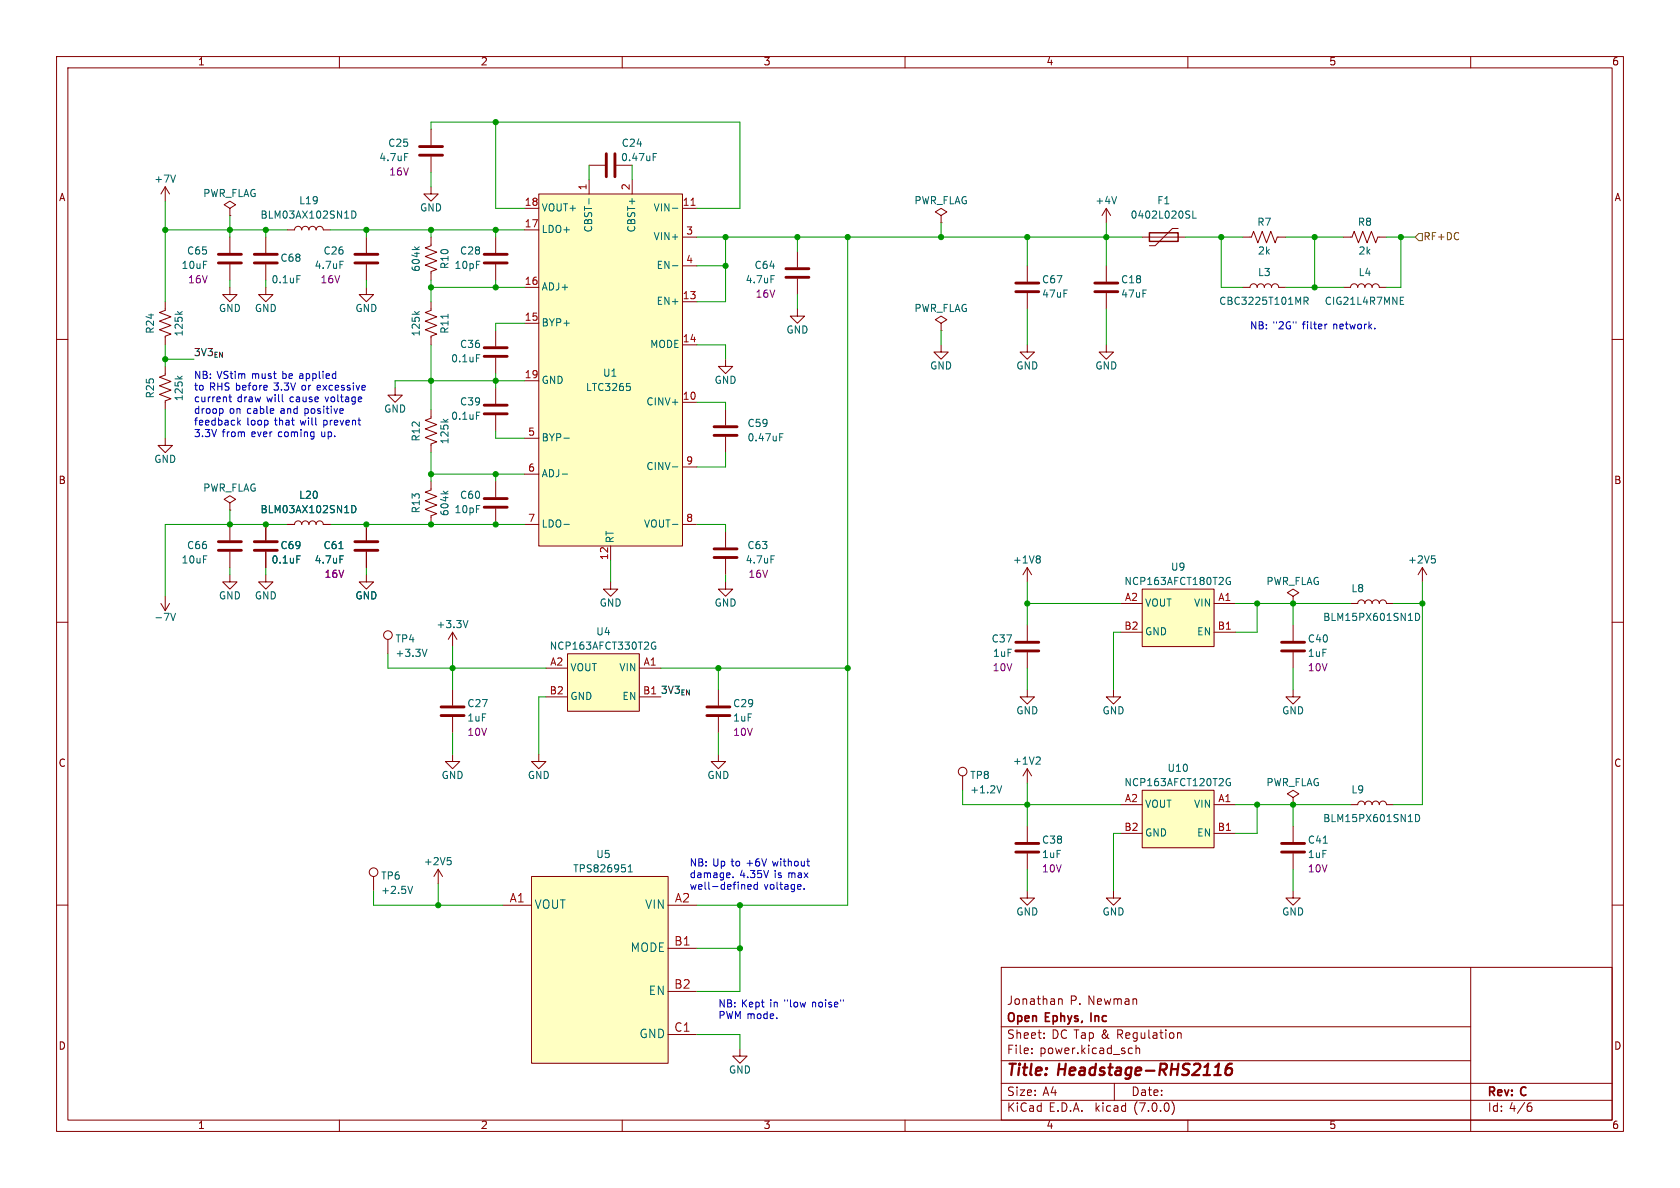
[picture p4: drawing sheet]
<svg xmlns="http://www.w3.org/2000/svg" width="297mm" height="210mm" viewBox="0 0 297 210" stroke-linecap="round" stroke-linejoin="round" font-family="sans-serif">
<g fill="none" stroke="#840000" stroke-width=".18">
<path d="M10 10h277v190h-277zM12 12h273v186h-273zM60 10v2M110 10v2M160 10v2M210 10v2M260 10v2M29.2 33v2.6M29.2 33l-.8 1.3M29.2 33l.8 1.3M40.6 36.8l1.1-.6-1.1-.6-1 .6 1 .6v1.3M40.6 38.1h.1"/>
<path d="M76.2 33v1.3h-1.3l1.3 1.3 1.3-1.3h-1.3M76.2 22.9v2.8M76.2 27.7v2.8M92.7 36.8h2.5M95.2 34.3h25.4v62.2h-25.4zM104.1 29.2h2.8M104.1 31.8v2.5M109 29.2h2.8M111.8 31.8v2.5M120.6 36.8h2.6M166.4 38.1l1-.6-1-.7-1 .7 1 .6v1.3M166.4 39.4h.1"/>
<path d="M195.6 36.8l-.8 1.3M195.6 36.8v2.6M195.6 36.8l.7 1.3M10 60h2M29.2 53.3v1.6l-1 .3 2 .8-2 .8 2 .7-2 .8 2 .8-1 .3v1.6M40.6 50.8v1.3h-1.2l1.2 1.2 1.3-1.2h-1.3M40.6 41.9v2.8M40.6 46.7v2.8M47 50.8v1.3h-1.3l1.3 1.2 1.3-1.2h-1.3M47 41.9v2.8M47 46.7v2.8M50.8 40.6h1.3a.64 .64 0 0 1 .6-.6 .64 .64 0 0 1 .6 .6 .64 .64 0 0 1 .7-.6 .64 .64 0 0 1 .6 .6 .64 .64 0 0 1 .6-.6 .64 .64 0 0 1 .7 .6 .64 .64 0 0 1 .6-.6 .64 .64 0 0 1 .6 .6h1.3"/>
<path d="M64.8 50.8v1.3h-1.3l1.3 1.2 1.2-1.2h-1.2M64.8 41.9v2.8M64.8 46.7v2.8M76.2 41.9v1.5l-1 .4 2 .8-2 .7 2 .8-2 .8 2 .7-1 .4v1.5M76.2 53.3v1.6l-1 .3 2 .8-2 .8 2 .7-2 .8 2 .8-1 .3v1.6M87.6 41.9v2.8M87.6 46.7v2.8M87.6 58.4v2.8M92.7 50.8h2.5M92.7 40.6h2.5M92.7 57.2h2.5M120.6 41.9h2.6"/>
<path d="M120.6 53.3h2.6M120.6 47h2.6M141 54.6v1.3h-1.3l1.3 1.3 1.2-1.3h-1.2M141 44.5v2.7M141 49.3v2.8M166.4 57.2l1-.7-1-.6-1 .6 1 .7v1.2M166.4 58.4h.1M181.6 47v2.8M181.6 51.8v2.8M195.6 47v2.8M195.6 51.8v2.8M201.9 41.9h7.6"/>
<path d="M208.3 40.4h-1l-3.1 3h-1M219.7 41.9h1.5l.4-1 .8 2 .7-2 .8 2 .8-2 .7 2 .4-1h1.5M219.7 50.8h1.3a.64 .64 0 0 1 .6-.6 .64 .64 0 0 1 .6 .6 .64 .64 0 0 1 .7-.6 .64 .64 0 0 1 .6 .6 .64 .64 0 0 1 .7-.6 .64 .64 0 0 1 .6 .6 .64 .64 0 0 1 .6-.6 .64 .64 0 0 1 .7 .6h1.2M237.5 41.9h1.5l.4-1 .8 2 .7-2 .8 2 .7-2 .8 2 .4-1h1.5M237.5 50.8h1.3a.64 .64 0 0 1 .6-.6 .64 .64 0 0 1 .6 .6 .64 .64 0 0 1 .7-.6 .64 .64 0 0 1 .6 .6 .64 .64 0 0 1 .6-.6 .64 .64 0 0 1 .7 .6 .64 .64 0 0 1 .6-.6 .64 .64 0 0 1 .6 .6h1.3M285 60h2M29.2 77.5v1.2h-1.3l1.3 1.3 1.3-1.3h-1.3M29.2 64.8v1.5l-1 .4 2 .7-2 .8 2 .8-2 .7 2 .8-1 .4v1.5M69.8 68.6v1.3h-1.2l1.2 1.2 1.3-1.2h-1.3M76.2 72.4v1.5l-1 .4 2 .8-2 .7 2 .8-2 .7 2 .8-1 .4v1.5M87.6 63.2v2.8M87.6 68.6v2.8"/>
<path d="M87.6 73.4v2.8M92.7 67.3h2.5M92.7 77.5h2.5M120.6 71.1h2.6M120.6 61h2.6M128.3 63.5v1.3h-1.3l1.3 1.2 1.2-1.2h-1.2M128.3 72.4v2.8M128.3 77.2v2.8M166.4 61v1.2h1.2l-1.2 1.3-1.3-1.3h1.3M181.6 61v1.2h1.3l-1.3 1.3-1.3-1.3h1.3M195.6 61v1.2h1.2l-1.2 1.3-1.3-1.3h1.3M40.6 88.9l1.1-.6-1.1-.7-1 .7 1 .6v1.3"/>
<path d="M40.6 90.2h.1M40.6 92.7v2.8M40.6 97.5v2.8M47 92.7v2.8M47 97.5v2.8M50.8 92.7h1.3a.64 .64 0 0 1 .6-.6 .64 .64 0 0 1 .6 .6 .64 .64 0 0 1 .7-.6 .64 .64 0 0 1 .6 .6 .64 .64 0 0 1 .6-.6 .64 .64 0 0 1 .7 .6 .64 .64 0 0 1 .6-.6 .64 .64 0 0 1 .6 .6h1.3M64.8 92.7v2.8M64.8 97.5v2.8M76.2 85.1v1.5l-1 .4 2 .8-2 .7 2 .8-2 .7 2 .8-1 .4v1.5M87.6 85.1v2.8M87.6 89.9v2.8M92.7 92.7h2.5"/>
<path d="M92.7 83.8h2.5M107.9 96.5v2.6M120.6 92.7h2.6M120.6 82.6h2.6M128.3 94v2.8M128.3 98.8v2.8M10 110h2M28.4 106.7l.8 1.3M29.2 105.4v2.6M30 106.7l-.8 1.3M40.6 101.6v1.3h-1.2l1.2 1.2 1.3-1.2h-1.3M47 101.6v1.3h-1.3l1.3 1.2 1.3-1.2h-1.3"/>
<path d="M64.8 101.6v1.3h-1.3l1.3 1.2 1.2-1.2h-1.2M68.6 113v2.6M80 111.8l-.8 1.2M80 111.8v2.5M80 111.8l.8 1.2M96.5 118.1h3.8M100.3 115.6h12.7v10.1h-12.7zM107.9 102.9v1.2h-1.2l1.2 1.3 1.3-1.3h-1.3M113 118.1h3.8M128.3 102.9v1.2h-1.3l1.3 1.3 1.2-1.3h-1.2M181.6 100.3v2.6M181.6 110.5v2.8"/>
<path d="M181.6 115.3v2.8M181.6 100.3l-.8 1.3M181.6 100.3l.8 1.3M198.1 106.7h3.8M198.1 111.8h3.8M201.9 104.1h12.7v10.2h-12.7zM214.6 106.7h3.8M214.6 111.8h3.8M228.6 105.4l1-.6-1-.7-1 .7 1 .6v1.3M228.6 106.7h.1M228.6 110.5v2.8M228.6 115.3v2.8"/>
<path d="M238.8 106.7h1.2a.64 .64 0 0 1 .7-.7 .64 .64 0 0 1 .6 .7 .64 .64 0 0 1 .6-.7 .64 .64 0 0 1 .7 .7 .64 .64 0 0 1 .6-.7 .64 .64 0 0 1 .6 .7 .64 .64 0 0 1 .7-.7 .64 .64 0 0 1 .6 .7h1.3M251.5 100.3l-.8 1.3M251.5 100.3v2.6M251.5 100.3l.7 1.3M285 110h2M80 133.4v1.2h1.3l-1.3 1.3-1.3-1.3h1.3M80 121.9v2.8M80 126.7v2.8M95.2 133.4v1.2h1.3l-1.3 1.3-1.2-1.3h1.2M96.5 123.2h3.8M113 123.2h3.8M127 133.4v1.2h1.3l-1.3 1.3-1.3-1.3h1.3"/>
<path d="M127 121.9v2.8M127 126.7v2.8M170.2 137.2v2.5M181.6 121.9v1.3h1.3l-1.3 1.3-1.3-1.3h1.3M181.6 135.9v2.5M181.6 135.9l-.8 1.3M181.6 135.9l.8 1.3M196.8 121.9v1.3h1.3l-1.3 1.3-1.2-1.3h1.2M201.9 139.7h12.7v10.2h-12.7zM228.6 121.9v1.3h1.3l-1.3 1.3-1.3-1.3h1.3M10 160h2M66 154.9v2.6"/>
<path d="M77.5 153.7l-.8 1.2M77.5 153.7v2.5M77.5 153.7l.7 1.2M94 154.9h24.1v33.1h-24.1zM181.6 157.5v1.3h1.3l-1.3 1.2-1.3-1.2h1.3M181.6 146.1v2.7M181.6 150.9v2.8M196.8 157.5v1.3h1.3l-1.3 1.2-1.2-1.2h1.2M198.1 142.2h3.8M198.1 147.3h3.8M214.6 142.2h3.8M214.6 147.3h3.8"/>
<path d="M228.6 157.5v1.3h1.3l-1.3 1.2-1.3-1.2h1.3M228.6 141l1-.7-1-.6-1 .6 1 .7v1.2M228.6 142.2h.1M228.6 146.1v2.7M228.6 150.9v2.8M238.8 142.2h1.2a.64 .64 0 0 1 .7-.6 .64 .64 0 0 1 .6 .6 .64 .64 0 0 1 .6-.6 .64 .64 0 0 1 .7 .6 .64 .64 0 0 1 .6-.6 .64 .64 0 0 1 .6 .6 .64 .64 0 0 1 .7-.6 .64 .64 0 0 1 .6 .6h1.3M285 160h2M88.9 160h5.1M118.1 160h5.1M118.1 167.6h5.1M118.1 175.3h5.1M177 171h108v27h-108z"/>
<path d="M187.1 176.7l.3-.1h.3l.1 1M260 171v29M60 198v2M110 198v2M118.1 182.9h5.1M130.8 185.4v1.3h1.3l-1.3 1.3-1.3-1.3h1.3M160 198v2M177 194.5h108M177 191.5h108M177 187.5h83M177 181.5h83M182.4 186.1v.2"/>
<path d="M182.4 185.3v.2M184.6 183.4v.2M184.6 182.6v.2M197 191.5v3M199.8 185.3h.4M200.2 186.2l-.4 .1M200.8 185.4l.2-.1h.4l.1 1M200.8 184.8v1.5M207.2 194.7a1.72 1.72 0 0 1 0 2.3M208.2 182.6v1M208.2 182.7l.2-.1h.3l.1 1M210 198v2"/>
<path d="M270.3 195.5h.2l.3 .3v.5l-.5 .2M270.4 195h-.1"/>
<circle cx="68.6" cy="112.3" r=".76"/>
<circle cx="170.2" cy="136.4" r=".76"/>
<circle cx="66" cy="154.2" r=".76"/>
</g>
<path d="M214.7 190h1.1M215.3 188.3l.2-.3-.3 2M217.8 188a.91 .91 0 0 0-1.1 .9l-.1 .8 .2 .2a.66 .66 0 0 0 1-.2v-.5l-.1-.3a.66 .66 0 0 0-1 .3" fill="none" stroke="#840000" stroke-width=".4"/>
<g fill="none" stroke="#006464" stroke-width=".18">
<path d="M31 30.9l-.4 1.3M62.2 37.3a.64 .64 0 0 1 .7 .6 .64 .64 0 0 1-.7 .7zM71.5 27.1h.6M104.1 35.1v1M115.5 27.1h.6M115.5 27.7h.4M118.9 36.8h.9M197.4 34.8l-.4 1.2M210.9 37.3v1.3h.6M31.4 55.1l.5 .4M32.2 55.1l-.5 .3M52.5 48.7h.6"/>
<path d="M60.1 46.2h.6M73.3 43.6l.5 .5M73.3 55.1l.5 .4M74.1 43.6l-.5 .4M74.1 55.1l-.5 .3M118.9 47h.9M136.3 48.7h.6M230.5 53.2l.6-.1 .2-.1-.1-.3-.7-.2v1.3M230.8 53.2l.5 .6M247.6 52.5h.6M247.6 53.1h.4M247.6 53.8h.6"/>
<path d="M31.4 66.5l.5 .5M32.2 66.5l-.5 .4M78.4 74.1l.4 .5M79.2 74.1l-.5 .4M84.2 62.7h.6M84.2 72.9h.6M99.7 77.5h1M110.8 67.8h.6M111.3 68.3l.1 .2-.1 .5M137.8 77.3h.5M137.8 76.7h.6M52.5 98.3h.6"/>
<path d="M60.1 98.3h.6M62.2 89.4a.64 .64 0 0 1 .7 .6 .64 .64 0 0 1-.7 .6zM78.4 86.8l.4 .5M79.2 86.8l-.5 .4M99.4 83.8h1M99.7 92.7h1M118.9 92.7h.9M118.9 82.5h.9M136.3 98.3h.6M183.7 98.3l.2 .2-.2 .3 .2 .2v.3l-.2 .2M253.1 98.3h.6M253.5 98.7l.3 .3v.3l-.3 .2"/>
<path d="M30.2 108.4l.4 1.3 .4-1.3M75.5 114.8l-.4 1.2M82.7 109.7l-.4 1.3M115.7 114.2h.2v.5l-.3 .1-.3-.2M115.9 113.6l-.3-.1-.3 .2M217.3 102.8h.2v.5h-.3l-.3-.1M217.5 102.1h-.3l-.3 .1M250.3 108.4a.64 .64 0 0 1 .7 .7 .64 .64 0 0 1-.7 .6zM177.1 138.9l-.4 1.3M183.7 133.8l.2 .3-.1 .3-.7 .7h.8M217.3 138.4h.2v.4l-.3 .1-.3-.2M217.5 137.7l-.3-.1-.3 .2"/>
<path d="M72.9 156.7l-.4 1.2M79.1 151.6h.6M79.5 152.1l.3 .2v.3l-.3 .3M111.1 154.1h.7M111.1 153.2l.3-.3v1.2M250.3 144a.64 .64 0 0 1 .7 .6 .64 .64 0 0 1-.7 .6z"/>
</g>
<g fill="none" stroke="#840000" stroke-width=".51">
<path d="M74.2 25.9h4M74.2 27.4h4M107.2 27.2v4M108.7 27.2v4M38.6 45h4.1M38.6 46.5h4.1M45 45h4M45 46.5h4M62.7 45h4.1M62.7 46.5h4.1M85.6 45h4.1M85.6 46.5h4.1"/>
<path d="M138.9 47.5h4.1M138.9 49h4.1M179.6 51.6h4M179.6 50h4M193.5 51.6h4.1M193.5 50h4.1M85.6 63h4.1M85.6 61.5h4.1M85.6 73.2h4.1M85.6 71.6h4.1M126.2 75.4h4.1M126.2 77h4.1"/>
<path d="M38.6 95.8h4.1M38.6 97.3h4.1M45 95.8h4M45 97.3h4M62.7 95.8h4.1M62.7 97.3h4.1M85.6 89.7h4.1M85.6 88.1h4.1M126.2 97h4.1M126.2 98.6h4.1M179.6 115.1h4M179.6 113.5h4"/>
<path d="M226.6 115.1h4M226.6 113.5h4M78 126.5h4M78 125h4M125 126.5h4M125 125h4M179.6 150.6h4M179.6 149.1h4M226.6 150.6h4M226.6 149.1h4"/>
</g>
<g fill="#ffffc2" stroke="#ffffc2" stroke-width=".18">
<path d="M201.9 139.7h12.7v10.2h-12.7z"/>
<path d="M201.9 104.1h12.7v10.2h-12.7z"/>
<path d="M100.3 115.6h12.7v10.1h-12.7z"/>
<path d="M94 154.9h24.1v33.1h-24.1z"/>
<path d="M95.2 34.3h25.4v62.2h-25.4z"/>
</g>
<path d="M203.2 41.1h5.1v1.6h-5.1z" fill="none" stroke="#840000" stroke-width=".25"/>
<path d="M122.2 36.3h.7" fill="none" stroke="#a90000" stroke-width=".18"/>
<path d="M250.2 41.9l.6-.6h.7v1.2h-.7z" fill="none" stroke="#725600" stroke-width=".18"/>
<g fill="none" stroke="#0000c2" stroke-width=".18">
<path d="M234.6 57.3l-.3 .1M243 58v.1M39.3 72.3l.1 .2-.1 .5M40.5 70.2h.4M40.6 69.8v1l.3 .2M42.2 74.7l.3 .4M42.5 74.3l-.5 .5M60.6 72.3l.1 .2-.6 .2M129.6 155v.1M132.2 156.8l.6-.1-.1-.3h-.3l-.2 .1 .1 .6h.4M133.9 156.4h-.4l-.2 .2 .1 .5h.5M133.9 155.9v1.3"/>
<path d="M142.2 157.1v.1M142.6 152.2h.5M143 153.1h.1"/>
</g>
<g fill="none" stroke="#009600" stroke-width=".18">
<path d="M29.2 35.6v17.7M40.6 38.1v3.8M76.2 22.9v-1.3h54.6v15.2h-7.6M76.2 30.5v2.5M87.6 21.6v15.2h5.1M104.1 29.2v2.6M111.8 29.2v2.6M166.4 39.4v2.5M195.6 39.4v7.6M29.2 40.6h21.6M40.6 49.5v1.3M47 40.6v1.3"/>
<path d="M47 49.5v1.3M58.4 40.6h34.3M64.8 40.6v1.3M64.8 49.5v1.3M76.2 40.6v1.3M76.2 49.5v3.8M76.2 50.8h16.5M87.6 40.6v1.3M87.6 49.5v1.3M92.7 57.2h-5.1v1.2M123.2 41.9h78.7M123.2 47h5.1"/>
<path d="M128.3 41.9v11.4h-5.1M141 41.9v2.6M141 52.1v2.5M149.9 41.9v118.1h-26.7M166.4 58.4v2.6M181.6 41.9v5.1M181.6 54.6v6.4M195.6 54.6v6.4M209.5 41.9h10.2M215.9 41.9v8.9h3.8M227.3 41.9h10.2M227.3 50.8h10.2"/>
<path d="M232.4 41.9v8.9M245.1 41.9h5.1M247.6 41.9v8.9h-2.5M29.2 61v3.8M29.2 72.4v5.1M29.2 63.5h5.1M76.2 61v11.4M87.6 66v2.6M87.6 76.2v1.3h5.1M92.7 67.3h-22.9v1.3M123.2 61h5.1v2.5M123.2 71.1h5.1v1.3"/>
<path d="M40.6 90.2v2.5M50.8 92.7h-21.6v12.7M58.4 92.7h34.3M76.2 83.8h16.5M76.2 80v5.1M87.6 83.8v1.3M107.9 99.1v3.8M123.2 92.7h5.1v1.3M128.3 80v2.6h-5.1M40.6 100.3v1.3M47 100.3v1.3M64.8 100.3v1.3"/>
<path d="M68.6 115.6v2.5h27.9M80 114.3v7.6M116.8 118.1h33.1M127 118.1v3.8M128.3 101.6v1.3M181.6 102.9v7.6M181.6 118.1v3.8M181.6 106.7h16.5M198.1 111.8h-1.3v10.1M218.4 106.7h20.4M222.2 106.7v5.1h-3.8M228.6 106.7v3.8"/>
<path d="M228.6 118.1v3.8M246.4 106.7h5.1M251.5 102.9v39.3h-5.1M80 129.5v3.9M96.5 123.2h-1.3v10.2M127 129.5v3.9M170.2 139.7v2.5h27.9M181.6 138.4v7.7M66 157.5v2.5h22.9M77.5 156.2v3.8M181.6 153.7v3.8M198.1 147.3h-1.3v10.2"/>
<path d="M218.4 142.2h20.4M222.2 142.2v5.1h-3.8M228.6 142.2v3.9M228.6 153.7v3.8M123.2 167.6h7.6M130.8 160v15.3h-7.6M123.2 182.9h7.6v2.5"/>
</g>
<g fill="#009600" stroke="#009600" stroke-width=".18">
<circle cx="228.6" cy="106.7" r=".46"/>
<circle cx="222.2" cy="106.7" r=".46"/>
<circle cx="251.5" cy="106.7" r=".46"/>
<circle cx="228.6" cy="142.2" r=".46"/>
<circle cx="222.2" cy="142.2" r=".46"/>
<circle cx="181.6" cy="142.2" r=".46"/>
<circle cx="181.6" cy="106.7" r=".46"/>
<circle cx="149.9" cy="118.1" r=".46"/>
<circle cx="141" cy="41.9" r=".46"/>
<circle cx="128.3" cy="41.9" r=".46"/>
<circle cx="127" cy="118.1" r=".46"/>
<circle cx="128.3" cy="47" r=".46"/>
<circle cx="247.6" cy="41.9" r=".46"/>
<circle cx="215.9" cy="41.9" r=".46"/>
<circle cx="232.4" cy="50.8" r=".46"/>
<circle cx="232.4" cy="41.9" r=".46"/>
<circle cx="130.8" cy="167.6" r=".46"/>
<circle cx="130.8" cy="160" r=".46"/>
<circle cx="166.4" cy="41.9" r=".46"/>
<circle cx="181.6" cy="41.9" r=".46"/>
<circle cx="149.9" cy="41.9" r=".46"/>
<circle cx="195.6" cy="41.9" r=".46"/>
<circle cx="87.6" cy="67.3" r=".46"/>
<circle cx="76.2" cy="92.7" r=".46"/>
<circle cx="87.6" cy="92.7" r=".46"/>
<circle cx="76.2" cy="67.3" r=".46"/>
<circle cx="76.2" cy="83.8" r=".46"/>
<circle cx="87.6" cy="83.8" r=".46"/>
<circle cx="80" cy="118.1" r=".46"/>
<circle cx="77.5" cy="160" r=".46"/>
<circle cx="40.6" cy="40.6" r=".46"/>
<circle cx="47" cy="40.6" r=".46"/>
<circle cx="64.8" cy="40.6" r=".46"/>
<circle cx="29.2" cy="40.6" r=".46"/>
<circle cx="87.6" cy="21.6" r=".46"/>
<circle cx="87.6" cy="40.6" r=".46"/>
<circle cx="76.2" cy="40.6" r=".46"/>
<circle cx="76.2" cy="50.8" r=".46"/>
<circle cx="87.6" cy="50.8" r=".46"/>
<circle cx="40.6" cy="92.7" r=".46"/>
<circle cx="64.8" cy="92.7" r=".46"/>
<circle cx="29.2" cy="63.5" r=".46"/>
<circle cx="47" cy="92.7" r=".46"/>
</g>
<g font-size="2.8" fill="#840000">
<text x="178" y="190.8">Title:</text>
<text x="187.1" y="190.8">Headstage-RHS2116</text>
</g>
<g font-size="2.1" fill="#a90000">
<text x="90" y="159.8">A1</text>
<text x="119.3" y="159.8">A2</text>
<text x="119.1" y="167.4">B1</text>
<text x="119.1" y="175">B2</text>
<text x="119.1" y="182.6">C1</text>
</g>
<g font-size="2.1" fill="#006464">
<text x="94.5" y="161">VOUT</text>
<text x="114" y="161">VIN</text>
<text x="111.4" y="168.6">MODE</text>
<text x="114.6" y="176.2">EN</text>
<text x="113" y="183.8">GND</text>
</g>
<g font-size="2.1" fill="#840000">
<text x="178" y="177.9">Jonathan</text>
<text x="189.1" y="177.9">P. Newman</text>
<text x="178" y="183.9">Sheet:</text>
<text x="178" y="181.1">Open</text>
<text x="184.9" y="181.1">Ephys,</text>
<text x="185.9" y="183.9">DC Tap &amp; Regulation</text>
<text x="193.4" y="181.1">Inc</text>
<text x="178" y="186.6">File:</text>
<text x="183.8" y="186.6">power.kicad_sch</text>
<text x="178" y="196.8">KiCad</text>
<text x="178" y="194">Size:</text>
<text x="184.3" y="194">A4</text>
<text x="185.4" y="196.8">E.D.A.</text>
<text x="193.7" y="196.8">kicad</text>
<text x="200" y="194">Date:</text>
<text x="200.6" y="196.8">(7.0.0)</text>
<text x="263" y="194.2">Rev:</text>
<text x="263" y="196.8">Id: 4/6</text>
<text x="269" y="194.2">C</text>
</g>
<g font-size="1.8" fill="#840000">
<text x="35" y="11.8">1</text>
<text x="85" y="11.8">2</text>
<text x="135" y="11.8">3</text>
<text x="185" y="11.8">4</text>
<text x="235" y="11.8">5</text>
<text x="285" y="11.8">6</text>
<text x="10.4" y="35.8">A</text>
<text x="285.4" y="35.8">A</text>
<text x="10.3" y="85.8">B</text>
<text x="285.3" y="85.8">B</text>
<text x="10.3" y="135.8">C</text>
<text x="285.3" y="135.8">C</text>
<text x="10.3" y="185.8">D</text>
<text x="285.3" y="185.8">D</text>
<text x="35" y="199.8">1</text>
<text x="85" y="199.8">2</text>
<text x="135" y="199.8">3</text>
<text x="185" y="199.8">4</text>
<text x="235" y="199.8">5</text>
<text x="285" y="199.8">6</text>
</g>
<g font-size="1.8" fill="#006464">
<text x="67" y="28.8">4.7uF</text>
<text x="68.6" y="26.2">C25</text>
<text x="109.7" y="28.8">0.47uF</text>
<text x="109.9" y="26.2">C24</text>
<text x="27.2" y="32.6">+7V</text>
<text x="35.9" y="35.1">PWR_FLAG</text>
<text x="46" y="38.9">BLM03AX102SN1D</text>
<text x="52.8" y="36.4">L19</text>
<text x="74.2" y="37.7">GND</text>
<text x="95.8" y="41.5">LDO+</text>
<text x="95.8" y="37.7">VOUT+</text>
<text x="105" y="41.2" transform="rotate(-90 105 41.2)">CBST-</text>
<text x="112.6" y="41.2" transform="rotate(-90 112.6 41.2)">CBST+</text>
<text x="115.4" y="37.7">VIN-</text>
<text x="161.6" y="36.4">PWR_FLAG</text>
<text x="193.6" y="36.4">+4V</text>
<text x="199.8" y="38.9">0402L020SL</text>
<text x="204.5" y="36.4">F1</text>
<text x="222.2" y="40.2">R7</text>
<text x="240" y="40.2">R8</text>
<text x="32" y="47.8">10uF</text>
<text x="33" y="45.3">C65</text>
<text x="49.5" y="46.5">C68</text>
<text x="55.6" y="47.8">4.7uF</text>
<text x="57.1" y="45.3">C26</text>
<text x="79.6" y="47.6" transform="rotate(-90 79.6 47.6)">R10</text>
<text x="80.3" y="47.8">10pF</text>
<text x="81.3" y="45.3">C28</text>
<text x="115.4" y="42.7">VIN+</text>
<text x="116" y="47.8">EN-</text>
<text x="133.3" y="47.8">C64</text>
<text x="222.3" y="45.3">2k</text>
<text x="240.1" y="45.3">2k</text>
<text x="47.9" y="50.4">0.1uF</text>
<text x="74.5" y="48.1" transform="rotate(-90 74.5 48.1)">604k</text>
<text x="95.8" y="51.6">ADJ+</text>
<text x="131.8" y="50.4">4.7uF</text>
<text x="184.2" y="50.4">C67</text>
<text x="184.2" y="52.9">47uF</text>
<text x="198.1" y="50.4">C18</text>
<text x="198.1" y="52.9">47uF</text>
<text x="222.3" y="49.1">L3</text>
<text x="240.1" y="49.1">L4</text>
<text x="27.5" y="59.1" transform="rotate(-90 27.5 59.1)">R24</text>
<text x="32.6" y="59.5" transform="rotate(-90 32.6 59.5)">125k</text>
<text x="38.6" y="55.4">GND</text>
<text x="45" y="55.4">GND</text>
<text x="62.8" y="55.4">GND</text>
<text x="74.5" y="59.5" transform="rotate(-90 74.5 59.5)">125k</text>
<text x="79.6" y="59.1" transform="rotate(-90 79.6 59.1)">R11</text>
<text x="95.8" y="58">BYP+</text>
<text x="116" y="54.2">EN+</text>
<text x="139" y="59.2">GND</text>
<text x="161.6" y="55.4">PWR_FLAG</text>
<text x="215.5" y="54.2">CBC3225T101MR</text>
<text x="234.1" y="54.2">CIG21L4R7MNE</text>
<text x="79.7" y="64.3">0.1uF</text>
<text x="81.3" y="61.8">C36</text>
<text x="114.8" y="61.8">MODE</text>
<text x="164.4" y="65.6">GND</text>
<text x="179.6" y="65.6">GND</text>
<text x="193.6" y="65.6">GND</text>
<text x="27.5" y="70.5" transform="rotate(-90 27.5 70.5)">R25</text>
<text x="32.6" y="71" transform="rotate(-90 32.6 71)">125k</text>
<text x="81.3" y="71.9">C39</text>
<text x="95.8" y="68.1">GND</text>
<text x="103.5" y="69.4">LTC3265</text>
<text x="106.5" y="66.9">U1</text>
<text x="114.1" y="71.9">CINV+</text>
<text x="126.3" y="68.1">GND</text>
<text x="67.9" y="73.2">GND</text>
<text x="79.7" y="74.5">0.1uF</text>
<text x="132.1" y="75.8">C59</text>
<text x="27.2" y="82.1">GND</text>
<text x="74.5" y="78.1" transform="rotate(-90 74.5 78.1)">R12</text>
<text x="79.6" y="78.6" transform="rotate(-90 79.6 78.6)">125k</text>
<text x="95.8" y="78.3">BYP-</text>
<text x="114.1" y="83.4">CINV-</text>
<text x="132.1" y="78.3">0.47uF</text>
<text x="35.9" y="87.2">PWR_FLAG</text>
<text x="52.8" y="88.5">L20</text>
<text x="81.3" y="88.5">C60</text>
<text x="95.8" y="84.6">ADJ-</text>
<text x="46" y="91">BLM03AX102SN1D</text>
<text x="74.5" y="90.8" transform="rotate(-90 74.5 90.8)">R13</text>
<text x="79.6" y="91.3" transform="rotate(-90 79.6 91.3)">604k</text>
<text x="80.3" y="91">10pF</text>
<text x="95.8" y="93.5">LDO-</text>
<text x="113.7" y="93.5">VOUT-</text>
<text x="32" y="99.9">10uF</text>
<text x="33" y="97.3">C66</text>
<text x="47.9" y="99.9">0.1uF</text>
<text x="49.5" y="97.3">C69</text>
<text x="55.6" y="99.9">4.7uF</text>
<text x="57.1" y="97.3">C61</text>
<text x="108.8" y="96" transform="rotate(-90 108.8 96)">RT</text>
<text x="131.8" y="99.9">4.7uF</text>
<text x="132.1" y="97.3">C63</text>
<text x="179" y="99.9">+1V8</text>
<text x="206.9" y="101.2">U9</text>
<text x="248.9" y="99.9">+2V5</text>
<text x="38.6" y="106.2">GND</text>
<text x="45" y="106.2">GND</text>
<text x="62.8" y="106.2">GND</text>
<text x="106" y="107.5">GND</text>
<text x="126.3" y="107.5">GND</text>
<text x="198.7" y="103.7">NCP163AFCT180T2G</text>
<text x="202.4" y="107.5">VOUT</text>
<text x="211" y="107.5">VIN</text>
<text x="223.8" y="103.7">PWR_FLAG</text>
<text x="238.8" y="105">L8</text>
<text x="27.2" y="110">-7V</text>
<text x="69.9" y="113.9">TP4</text>
<text x="77.1" y="111.3">+3.3V</text>
<text x="105.3" y="112.6">U4</text>
<text x="175.2" y="113.9">C37</text>
<text x="202.4" y="112.6">GND</text>
<text x="211.5" y="112.6">EN</text>
<text x="231.1" y="113.9">C40</text>
<text x="233.9" y="110">BLM15PX601SN1D</text>
<text x="69.9" y="116.4">+3.3V</text>
<text x="97.1" y="115.1">NCP163AFCT330T2G</text>
<text x="100.8" y="118.9">VOUT</text>
<text x="109.4" y="118.9">VIN</text>
<text x="175.5" y="116.4">1uF</text>
<text x="231.1" y="116.4">1uF</text>
<text x="82.6" y="125.3">C27</text>
<text x="100.8" y="124">GND</text>
<text x="109.9" y="124">EN</text>
<text x="129.5" y="125.3">C29</text>
<text x="82.6" y="127.8">1uF</text>
<text x="129.5" y="127.8">1uF</text>
<text x="179.6" y="126.6">GND</text>
<text x="194.9" y="126.6">GND</text>
<text x="226.6" y="126.6">GND</text>
<text x="78" y="138">GND</text>
<text x="93.3" y="138">GND</text>
<text x="125" y="138">GND</text>
<text x="171.5" y="138">TP8</text>
<text x="179" y="135.4">+1V2</text>
<text x="206.3" y="136.7">U10</text>
<text x="171.5" y="140.5">+1.2V</text>
<text x="198.7" y="139.3">NCP163AFCT120T2G</text>
<text x="202.4" y="143.1">VOUT</text>
<text x="211" y="143.1">VIN</text>
<text x="223.8" y="139.3">PWR_FLAG</text>
<text x="238.8" y="140.5">L9</text>
<text x="184.2" y="149.4">C38</text>
<text x="202.4" y="148.1">GND</text>
<text x="211.5" y="148.1">EN</text>
<text x="231.1" y="149.4">C41</text>
<text x="233.9" y="145.6">BLM15PX601SN1D</text>
<text x="67.3" y="155.8">TP6</text>
<text x="74.9" y="153.2">+2V5</text>
<text x="101.3" y="154.5">TPS826951</text>
<text x="105.3" y="152">U5</text>
<text x="184.2" y="152">1uF</text>
<text x="231.1" y="152">1uF</text>
<text x="67.3" y="158.3">+2.5V</text>
<text x="179.6" y="162.1">GND</text>
<text x="194.9" y="162.1">GND</text>
<text x="226.6" y="162.1">GND</text>
<text x="128.8" y="190.1">GND</text>
</g>
<g font-size="1.8" fill="#840084">
<text x="68.7" y="31.3">16V</text>
<text x="33.2" y="50.4">16V</text>
<text x="56.6" y="50.4">16V</text>
<text x="133.5" y="52.9">16V</text>
<text x="57.3" y="102.4">16V</text>
<text x="132.2" y="102.4">16V</text>
<text x="175.4" y="118.9">10V</text>
<text x="231.1" y="118.9">10V</text>
<text x="82.6" y="130.4">10V</text>
<text x="129.5" y="130.4">10V</text>
<text x="184.2" y="154.5">10V</text>
<text x="231.1" y="154.5">10V</text>
</g>
<g font-size="1.8" fill="#a90000">
<text x="103.9" y="33.7" transform="rotate(-90 103.9 33.7)">1</text>
<text x="111.5" y="33.7" transform="rotate(-90 111.5 33.7)">2</text>
<text x="92.7" y="40.4">17</text>
<text x="92.7" y="36.6">18</text>
<text x="120.6" y="36.6">11</text>
<text x="121.3" y="41.7">3</text>
<text x="121.3" y="46.7">4</text>
<text x="92.7" y="50.5">16</text>
<text x="120.6" y="53.1">13</text>
<text x="92.7" y="56.9">15</text>
<text x="120.6" y="60.7">14</text>
<text x="92.7" y="67.1">19</text>
<text x="120.6" y="70.9">10</text>
<text x="93.3" y="77.2">5</text>
<text x="93.3" y="83.6">6</text>
<text x="121.3" y="82.3">9</text>
<text x="93.3" y="92.5">7</text>
<text x="121.3" y="92.5">8</text>
<text x="107.7" y="99.1" transform="rotate(-90 107.7 99.1)">12</text>
<text x="198.8" y="106.4">A2</text>
<text x="215.3" y="106.4">A1</text>
<text x="198.7" y="111.5">B2</text>
<text x="215.2" y="111.5">B1</text>
<text x="97.2" y="117.9">A2</text>
<text x="113.7" y="117.9">A1</text>
<text x="97.1" y="122.9">B2</text>
<text x="113.6" y="122.9">B1</text>
<text x="198.8" y="142">A2</text>
<text x="215.3" y="142">A1</text>
<text x="198.7" y="147.1">B2</text>
<text x="215.2" y="147.1">B1</text>
</g>
<text font-size="1.8" fill="#725600" x="251.7" y="42.7">RF+DC</text>
<g font-size="1.8" fill="#0000c2">
<text x="221" y="58.4">NB: &quot;2G&quot;</text>
<text x="230.4" y="58.4">filter</text>
<text x="235.9" y="58.4">network.</text>
<text x="34.3" y="67.2">NB: VStim</text>
<text x="34.3" y="69.2">to</text>
<text x="34.3" y="71.3">current</text>
<text x="37.1" y="69.2">RHS before</text>
<text x="42" y="71.3">draw</text>
<text x="44.6" y="67.2">must</text>
<text x="47.3" y="71.3">will</text>
<text x="48.6" y="69.2">3.3V</text>
<text x="50.1" y="67.2">be applied</text>
<text x="51.4" y="71.3">cause</text>
<text x="53.6" y="69.2">or</text>
<text x="56.5" y="69.2">excessive</text>
<text x="57.8" y="71.3">voltage</text>
<text x="34.3" y="73.4">droop</text>
<text x="34.3" y="75.4">feedback</text>
<text x="34.3" y="77.5">3.3V</text>
<text x="39.3" y="77.5">from</text>
<text x="40.6" y="73.4">on cable</text>
<text x="43.6" y="75.4">loop</text>
<text x="44.5" y="77.5">ever</text>
<text x="48.6" y="75.4">that</text>
<text x="49.4" y="77.5">coming</text>
<text x="49.8" y="73.4">and</text>
<text x="53.3" y="75.4">will</text>
<text x="54.1" y="73.4">positive</text>
<text x="57.1" y="77.5">up.</text>
<text x="57.4" y="75.4">prevent</text>
<text x="121.9" y="153.4">NB: Up to</text>
<text x="121.9" y="155.4">damage.</text>
<text x="130.8" y="155.4">4.35V</text>
<text x="132.1" y="153.4">+6V</text>
<text x="136.9" y="153.4">without</text>
<text x="137" y="155.4">is</text>
<text x="139.5" y="155.4">max</text>
<text x="121.9" y="157.5">well-defined</text>
<text x="135.1" y="157.5">voltage.</text>
<text x="127" y="178.3">NB: Kept</text>
<text x="136.2" y="178.3">in</text>
<text x="138.9" y="178.3">&quot;low</text>
<text x="143.9" y="178.3">noise&quot;</text>
<text x="127" y="180.3">PWM mode.</text>
</g>
<g font-size="1.8" fill="#0f0f0f">
<text x="34.3" y="63.2">3V3_{EN}</text>
<text x="116.8" y="122.8">3V3_{EN}</text>
</g>
</svg>
